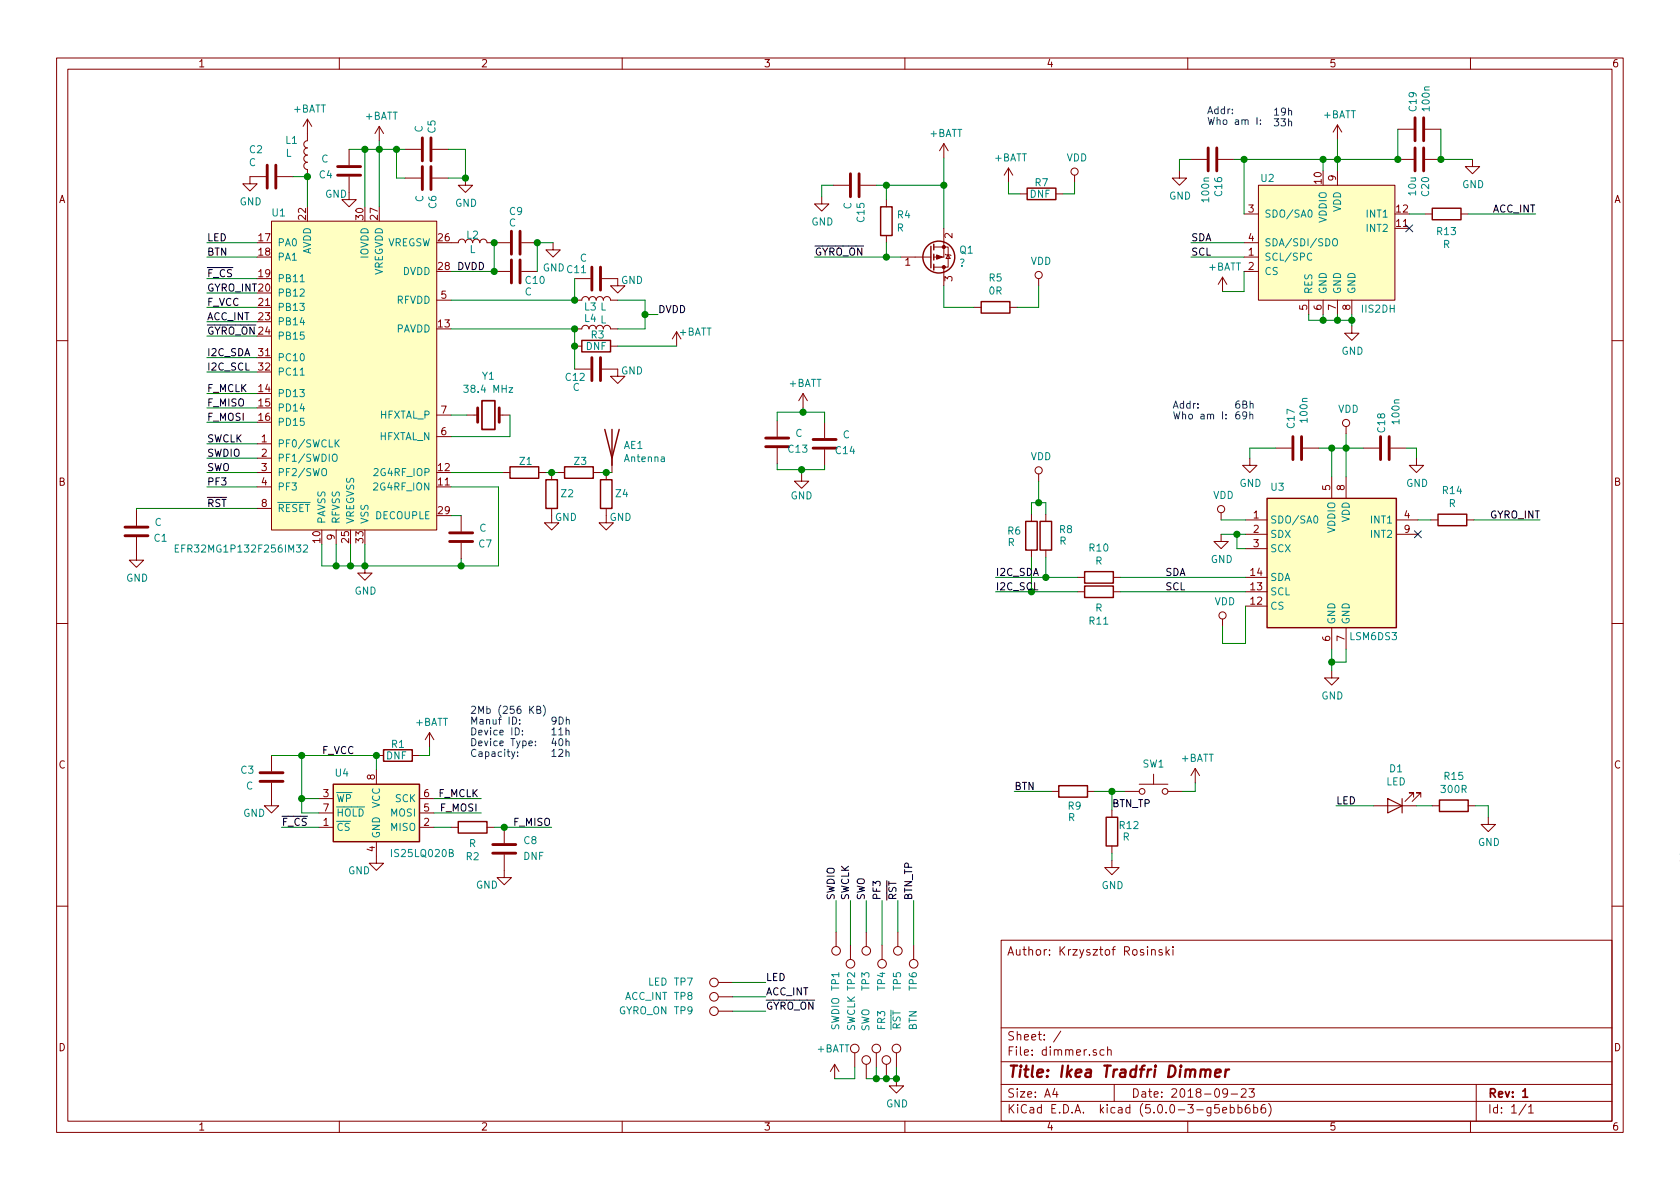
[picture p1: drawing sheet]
<svg xmlns="http://www.w3.org/2000/svg" width="297mm" height="210mm" viewBox="0 0 297 210" stroke-linecap="round" stroke-linejoin="round" font-family="sans-serif">
<g fill="none" stroke="#840000" stroke-width=".18">
<path d="M10 10.3h277v189.9h-277zM12 12.2h273v186.1h-273zM60 10.3v1.9M110 10.3v1.9M160 10.3v1.9M210 10.3v1.9M260 10.3v1.9M47 31.2h-2.8v1.3h1.3l-1.3 1.3-1.3-1.3h1.3M48 39.1h29.2v54.6h-29.2zM49 31.2h2.8M54.4 21.1v3.8a.63 .63 0 0 0-.7 .6 .63 .63 0 0 0 .7 .7 .63 .63 0 0 0-.7 .6 .63 .63 0 0 0 .7 .6 .63 .63 0 0 0-.7 .7 .63 .63 0 0 0 .7 .6 .63 .63 0 0 0-.7 .6 .63 .63 0 0 0 .7 .7v1.2M54.4 21.1l-.8 1.2"/>
<path d="M54.4 21.1l.7 1.2M61.7 31.2v4.1h1.3l-1.3 1.3-1.2-1.3h1.2M61.7 26.4v2.8M67.1 22.3l-.8 1.3M67.1 22.3v2.6M67.1 22.3l.7 1.3M71.6 31.5h2.8M71.6 26.4h2.8M76.5 31.5h2.7M76.5 26.4h2.7M82.3 31.5v1.3h1.3l-1.3 1.2-1.3-1.2h1.3M145.3 34.8v1.3h1.3l-1.3 1.2-1.3-1.2h1.3"/>
<path d="M147.3 32.8h2.8M152.1 32.8h2.8M156.7 35.3v1.3M166.9 25.4l-.8 1.3M166.9 25.4v2.5M166.9 25.4l.7 1.3M178.3 29.7l-.8 1.3M178.3 29.7v2.6M178.3 29.7l.8 1.3M180.3 34.3h1.3M186.7 34.3h1.3M190 31v1.3"/>
<path d="M208.5 30.2v1.3h1.3l-1.3 1.3-1.2-1.3h1.2M210.6 28.2h2.8M215.4 28.2h2.8M220 37.8h2.5M222.5 32.8h24.1v20.3h-24.1zM236.5 22.1v2.5M236.5 30.2v2.6M236.5 22.1l-.8 1.3M236.5 22.1l.7 1.3M247.1 28.2h2.8M247.1 22.9h2.8M252 37.8h1.2"/>
<path d="M252 28.2h2.8M252 22.9h2.8M258.3 37.8h1.3M260.3 28.2v1.3h1.3l-1.3 1.2-1.2-1.2h1.2M77.2 53.1h2.6M79.8 42.9h1.2a.63 .63 0 0 1 .7-.6 .63 .63 0 0 1 .6 .6 .63 .63 0 0 1 .6-.6 .63 .63 0 0 1 .7 .6 .63 .63 0 0 1 .6-.6 .63 .63 0 0 1 .6 .6 .63 .63 0 0 1 .7-.6 .63 .63 0 0 1 .6 .6h4.1M87.4 48h2.8M92.2 48h2.8M92.2 42.9h2.8M97.8 42.9v1.3h1.3l-1.3 1.3-1.3-1.3h1.3M101.6 53.1h1.3a.63 .63 0 0 1 .6-.7 .63 .63 0 0 1 .6 .7 .63 .63 0 0 1 .7-.7 .63 .63 0 0 1 .6 .7 .63 .63 0 0 1 .6-.7 .63 .63 0 0 1 .7 .7 .63 .63 0 0 1 .6-.7 .63 .63 0 0 1 .6 .7h1.3M101.6 58.2h1.3a.63 .63 0 0 1 .6-.7 .63 .63 0 0 1 .6 .7 .63 .63 0 0 1 .7-.7 .63 .63 0 0 1 .6 .7 .63 .63 0 0 1 .6-.7 .63 .63 0 0 1 .7 .7 .63 .63 0 0 1 .6-.7 .63 .63 0 0 1 .6 .7h1.3"/>
<path d="M101.6 49.3h2.8M106.4 49.3h2.8v1.2h1.3l-1.3 1.3-1.3-1.3h1.3M118.9 59.9l.7-1.2v2.5M156.7 41.7v1.2M159.3 45.5h5.3M165.1 43.7h2.5v3.5h-.7M165.1 47.2h1.8M166.9 40.4v5.1h-1.8M166.9 47.2v3.3M167.1 45l.2 .1h.7l.1 .1M167.6 45.1l.4 .6h-.7zM172.2 54.4h1.3"/>
<path d="M178.6 54.4h1.2M183.6 49.3v1.2M216.2 49v2.6M216.2 49l-.8 1.3M216.2 49l.7 1.3M220 45.5h2.5M220 48h2.5M220 42.9h2.5M231.4 53.1v2.5M233.9 53.1v2.5M236.5 53.1v2.5M239 57.7v1.2h1.3l-1.3 1.3-1.3-1.3h1.3"/>
<path d="M239 53.1v2.5M10 60.2h2M45.5 78.5h2.5M77.2 77.2h2.6M77.2 73.4h2.6M82.5 73.4h2M88.3 73.4h1.9M101.6 65.3h2.8M101.6 61.2h1.3M106.4 65.3h2.8v1.2h1.3l-1.3 1.3-1.3-1.3h1.3M107.9 61.2h1.3M137.4 74.4v2.8"/>
<path d="M137.4 79.2v2.8M142 69.6l-.8 1.3M142 69.6v2.5M142 69.6l.7 1.3M145.8 74.7v2.8M145.8 79.5v2.8M225.6 79.2h2.7M230.4 79.2h2.8M238 75.4v1.3M241 79.2h2.8M245.9 79.2h2.8M285 60.2h2"/>
<path d="M24.1 95v4.1h1.3l-1.3 1.2-1.2-1.2h1.2M24.1 90.2v2.8M45.5 81h2.5M45.5 83.6h2.5M45.5 86.1h2.5M45.5 89.9h2.5M59.4 93.7v2.6M81.5 91.2v2.8M81.5 96v2.8M88.9 83.6h1.3M95.2 83.6h1.3M97.5 89.9v2.6h1.3l-1.3 1.2-1.2-1.2h1.2"/>
<path d="M97.5 83.6v1.2M98.6 83.6h1.2M104.9 83.6h1.3M107.2 89.9v2.6h1.3l-1.3 1.2-1.3-1.2h1.3M107.2 83.6v1.2M108.2 81v2.6M141.7 83.8v1.3h1.3l-1.3 1.3-1.2-1.3h1.2M182.4 90.9v1.3M182.4 97.3v1.2M183.6 83.8v1.3M184.9 90.9v1.3M184.9 97.3v1.2"/>
<path d="M215.9 94.5v1.3h1.3l-1.3 1.2-1.3-1.2h1.3M215.9 90.7v1.2M220.2 91.9h3.8M220.2 94.5h3.8M220.2 97h3.8M221 81v1.3h1.2l-1.2 1.3-1.3-1.3h1.3M235.5 84.3v3.8M238 84.3v3.8M246.9 91.9h3.8M246.9 94.5h3.8M250.4 81v1.3h1.3l-1.3 1.3-1.2-1.3h1.2M253 91.9h1.3"/>
<path d="M259.3 91.9h1.3M10 110.3h2M64.5 100.1v1.2h1.3l-1.3 1.3-1.3-1.3h1.3M190.5 104.6h1.3M190.5 102.1h1.3M196.8 104.6h1.3M196.8 102.1h1.3M216.2 109.5v1.2M220.2 107.2h3.8M220.2 104.6h3.8M220.2 102.1h3.8M235.5 118.6v1.3h1.2l-1.2 1.3-1.3-1.3h1.3"/>
<path d="M235.5 111v3.8M238 111v3.8M285 110.3h2M48 138.4v4.1h1.3l-1.3 1.3-1.3-1.3h1.3M48 133.6v2.8M66.5 136.1v2.6M66.5 133.6h1.3M72.9 133.6h1.3M75.9 129.5l-.7 1.3M75.9 129.5v2.6M75.9 129.5l.8 1.3M185.9 139.9h1.3"/>
<path d="M192.3 139.9h1.2M198.9 139.9h2.5M201.4 138.7h5.1M204 136.9v1.8M206.5 139.9h2.5M211.3 135.9l-.7 1.3M211.3 135.9v2.5M211.3 135.9l.8 1.3M56.4 146.3h2.5M56.4 141.2h2.5M56.4 143.8h2.5M66.5 148.8v3.8h1.3l-1.3 1.3-1.2-1.3h1.2"/>
<path d="M74.2 146.3h2.5M74.2 141.2h2.5M74.2 143.8h2.5M79.8 146.3h1.2M86.1 146.3h1.3M89.2 151.1v4.1h1.2l-1.2 1.3-1.3-1.3h1.3M89.2 146.3v2.8M196.6 152.1v1.3h1.3l-1.3 1.3-1.3-1.3h1.3M196.6 143.3v1.2M196.6 149.6v1.3M242.8 142.5h7.6M249.9 141v-.8h-.7h.7l-1.5 1.5"/>
<path d="M251.2 141v-.8h-.8h.8l-1.5 1.5M253.2 142.5h1.3M259.6 142.5h1.3M263.1 144.5v1.3h1.3l-1.3 1.3-1.2-1.3h1.2M10 160.2h2M127 173.7h2.5M127 176.3h2.5M127 178.8h2.5M147.8 164.8v2.6M150.4 167.1v2.6M153.2 164.8v2.6M156 167.1v2.6"/>
<path d="M158.7 164.8v2.6M161.5 167.1v2.6M177 166.3h108v32h-108zM202.9 167.4v.2M203.6 168h.1a.37 .37 0 0 1 .6 .1v.8M203.6 167.9v1M205.5 168l-.4-.1-.2 .2 .1 .2 .5 .2v.3h-.6M206.2 167.4v1.5M206.3 168.3l.5 .6M206.8 167.9l-.6 .6M207.4 167.4v.2M207.4 167.9v1"/>
<path d="M285 160.2h2M60 198.3v1.9M110 198.3v1.9M147.6 188.2l-.8 1.3M147.6 188.2v2.5M147.6 188.2l.7 1.3M151.1 186.2v2.5M153.2 188.2v2.5M154.9 186.2v2.5M156.7 188.2v2.5M158.5 190.7v1.3h1.3l-1.3 1.3-1.3-1.3h1.3M158.5 186.2v2.5"/>
<path d="M160 198.3v1.9M177 194.8h108M177 191.8h108M177 187.8h108M177 181.8h108M186.5 192.5l-.4 1h1M186.8 193v1M187.6 182.3l-1.3 2M195.2 185.7l-.4-.1-.3 .3 .1 .6h.6M195.8 185.7l.3-.1 .3 .1 .1 .9M195.8 185.1v1.5M197 191.8v3"/>
<path d="M210 198.3v1.9M215.5 195.3h-.7v.7l.2-.1 .5 .1 .1 .2-.1 .5-.2 .1-.5-.1M216.2 196.3l.7-.1-.1-.3-.4-.1-.2 .2 .1 .7h.5M217 193.2l-.1 .2a.48 .48 0 0 1-.6-.1v-.6a.48 .48 0 0 1 .6-.1l.1 .1a1.19 1.19 0 0 1-.2 1.2l-.5 .1M217.5 195.9l.5-.1 .2 .3-.1 .6h-.6M217.5 195.3v1.5M217.7 193.5h1.1M218.9 195.9l.4-.1 .3 .3-.1 .6-.2 .1-.4-.1M218.9 195.3v1.5M219.5 192.7l.2-.2h.3l.3 .2v.3v.2l-.9 .8h.9M220.8 192.5h1l-.5 .6 .4 .1v.7l-.2 .1-.7-.1M220.9 195.3a.59 .59 0 0 0-.7 .7v.7l.2 .1 .6-.1v-.5l-.1-.2-.5-.1-.2 .3"/>
<path d="M221.7 195.9l.4-.1 .3 .3-.2 .6h-.5M221.7 195.3v1.5M223.7 195.3a.59 .59 0 0 0-.7 .7v.5l.1 .2 .4 .1 .2-.1 .1-.5-.1-.2-.5-.1-.2 .3M224.3 195.1a1.71 1.71 0 0 1 0 2.3M260 198.3v1.9M261 191.8v6.5M269.8 195.2l-1.2 2M270.3 195.8l.4-.5v1.5M270.3 196.8h.8"/>
<circle cx="190" cy="30.3" r=".63"/>
<circle cx="183.6" cy="48.6" r=".63"/>
<circle cx="238" cy="74.8" r=".63"/>
<circle cx="183.6" cy="83.2" r=".63"/>
<circle cx="215.9" cy="90" r=".63"/>
<circle cx="216.2" cy="108.8" r=".63"/>
<circle cx="201.9" cy="139.9" r=".51"/>
<circle cx="206" cy="139.9" r=".51"/>
<circle cx="126.2" cy="173.7" r=".76"/>
<circle cx="126.2" cy="176.3" r=".76"/>
<circle cx="126.2" cy="178.8" r=".76"/>
<circle cx="147.8" cy="168.1" r=".76"/>
<circle cx="150.4" cy="170.4" r=".76"/>
<circle cx="153.2" cy="168.1" r=".76"/>
<circle cx="156" cy="170.4" r=".76"/>
<circle cx="158.7" cy="168.1" r=".76"/>
<circle cx="161.5" cy="170.4" r=".76"/>
<circle cx="151.1" cy="185.4" r=".76"/>
<circle cx="153.2" cy="187.4" r=".76"/>
<circle cx="154.9" cy="185.4" r=".76"/>
<circle cx="156.7" cy="187.4" r=".76"/>
<circle cx="158.5" cy="185.4" r=".76"/>
</g>
<path d="M85.2 70.9h2.3v5h-2.3zM269.2 193l.5-.5v1.5M269.2 194h.9" fill="none" stroke="#840000" stroke-width=".3"/>
<path d="M212.3 189.3a.52 .52 0 0 1 .9 .1l-.1 1M213.2 189.4a.47 .47 0 0 1 .4-.3 .47 .47 0 0 1 .4 .3l-.1 1M214.9 189.8l.9-.2v-.4h-.8l-.2 1 .3 .2 .5-.1M216.7 189.1l-.1 1.3M217.3 189.1a.54 .54 0 0 0-.6 .4" fill="none" stroke="#840000" stroke-width=".41"/>
<g fill="#ffffc2" stroke="#ffffc2" stroke-width=".18">
<path d="M224 88.1h22.9v22.9h-22.9z"/>
<path d="M222.5 32.8h24.1v20.3h-24.1z"/>
<path d="M48 39.1h29.2v54.6h-29.2z"/>
<path d="M58.9 138.7h15.3v10.1h-15.3z"/>
</g>
<g fill="none" stroke="#840000" stroke-width=".25">
<path d="M155.7 36.6h2v5.1h-2zM181.6 33.3h5.1v2h-5.1zM253.2 36.8h5.1v2.1h-5.1zM164.6 43.6v3.8M165.1 43.2v1M165.1 45v1M165.1 46.7v1M173.5 53.3h5.1v2.1h-5.1zM102.9 60.2h5v2h-5zM106.9 75.9l1.3 5.1 1.3-5.1M108.2 75.9v6.4M90.2 82.5h5v2.1h-5z"/>
<path d="M96.5 84.8h2.1v5.1h-2.1zM99.8 82.5h5.1v2.1h-5.1zM106.2 84.8h2v5.1h-2zM181.4 92.2h2v5.1h-2zM183.9 92.2h2v5.1h-2zM224 88.1h22.9v22.9h-22.9zM254.3 90.9h5v2.1h-5zM191.8 101.1h5v2h-5zM191.8 103.6h5v2.1h-5zM58.9 138.7h15.3v10.1h-15.3zM67.8 132.6h5.1v2h-5.1zM187.2 138.9h5.1v2.1h-5.1z"/>
<path d="M81 145.3h5.1v2h-5.1zM195.6 144.5h2v5.1h-2zM254.5 141.5h5.1v2h-5.1z"/>
<circle cx="166" cy="45.5" r="2.82"/>
</g>
<g fill="none" stroke="#008484" stroke-width=".18">
<path d="M231.4 37.2l.2-.1a.69 .69 0 0 1 .4 .7 .69 .69 0 0 1-.4 .6 .83 .83 0 0 1-.2-1.2zM53.1 49.8h.7M231.9 44.9a.6 .6 0 0 0-.8 .4 .6 .6 0 0 0 .6 .7l.2-.1M235.7 42.4l.2-.2a.45 .45 0 0 1 .6 .4v.4l-.2 .4h-.5a1 1 0 0 1-.1-1zM53.1 66.3h.7M59.4 78.3l.6 .7M60 77.8l-.7 .7M31 97h.4M31.6 96.4h-.6v1.2h.6M53.7 96.5l.5-.1 .2 .3-.1 .2-.7 .7h.8M56.9 83a.45 .45 0 0 1 .8 0 .88 .88 0 0 1-.3 1.1h-.3a1.07 1.07 0 0 1-.2-1.1zM58.8 80.5l.3-.2a.45 .45 0 0 1 .5 .4v.4l-.2 .4h-.4a.92 .92 0 0 1-.2-1z"/>
<path d="M232.4 91.4l.2-.2a.69 .69 0 0 1 .4 .7 .69 .69 0 0 1-.4 .6l-.3-.2v-.3z"/>
</g>
<g fill="none" stroke="#008400" stroke-width=".18">
<path d="M51.8 31.2h2.6v5.4M61.7 26.4h9.9M64.5 26.4v10.2M67.1 24.9v11.7M70.1 26.4v5.1h1.5M79.2 26.4h3.1v5.1h-3.1M147.3 32.8h-2v2M154.9 32.8h12M156.7 32.8v2.5M166.9 27.9v12.5M178.3 32.3v2h2M190 32.3v2h-2"/>
<path d="M210.6 28.2h-2.1v2M218.2 28.2h18.3M220 28.2v9.6M233.9 28.2v2M236.5 24.6v5.6M247.1 22.9v5.3h-10.4M249.2 37.8h2.8M254.8 22.9v5.3h5.5M259.6 37.8h11.9M36.6 45.5h8.9M36.6 54.4h8.9M36.6 42.9h8.9"/>
<path d="M36.6 59.4h8.9M36.6 56.9h8.9M36.6 51.8h8.9M36.6 49.3h8.9M79.8 58.2h21.8v7.1M87.4 42.9v5.1h-7.6M97.8 42.9h-2.8v5.1M101.6 49.3v3.8h-21.8M109.2 53.1h4.8v5.1h-4.8M114 55.6h2.3M144 45.5h15.3M156.7 42.9v2.6"/>
<path d="M166.9 50.5v3.9h5.3M183.6 50.5v3.9h-3.8M210.6 45.5h9.4M210.6 42.9h9.4M220 48v3.6h-3.8M231.4 55.6v1h7.6M233.9 55.6v1M236.5 55.6v1M239 55.6v2.1M36.6 78.5h8.9M36.6 63.2h8.9M36.6 65.8h8.9"/>
<path d="M36.6 74.7h8.9M36.6 72.1h8.9M36.6 69.6h8.9M79.8 73.4h2.7M90.2 73.4v3.8h-10.4M109.2 61.2h10.4M137.4 74.4v-1.5h8.4v1.8M142 72.1v.8M225.6 79.2h-4.6v1.8M233.2 79.2h7.8M235.5 79.2v5.1M238 76.7v7.6"/>
<path d="M248.7 79.2h1.7v1.8M36.6 86.1h8.9M36.6 83.6h8.9M36.6 81h8.9M45.5 89.9h-21.4v.3M59.4 96.3v3.8M62 96.3v3.8M64.5 96.3v3.8M79.8 91.2h1.7M79.8 86.1h8.3v14h-31.2v-3.8M79.8 83.6h9.1M81.5 98.8v1.3"/>
<path d="M96.5 83.6h2.1M106.2 83.6h2M137.4 82v1.1h8.4v-.8M141.7 83.1v.7M182.4 90.9v-2h2.5v2M182.4 98.5v6.1M183.6 85.1v3.8M184.9 98.5v3.6M215.9 94.5h4.3M215.9 91.9h4.3M218.7 94.5v2.5h1.5M250.7 91.9h2.3"/>
<path d="M260.6 91.9h11.7M176 102.1h14.5M176 104.6h14.5M198.1 102.1h22.1M198.1 104.6h22.1M220.2 107.2v6.6h-4v-3.1M235.5 114.8v3.8M238 114.8v2.3h-2.5M48 133.6h18.5v2.5M53.3 133.6v10.2h3.1M75.9 132.1v1.5h-1.7M179.3 139.9h6.6"/>
<path d="M193.5 139.9h5.4M196.6 139.9v3.4M211.3 138.4v1.5h-2.3M49.8 146.3h6.6M53.3 141.2h3.1M76.7 141.2h8.4M76.7 143.8h8.4M76.7 146.3h3.1M87.4 146.3h10.1M147.8 159.3v5.5M150.4 159.3v7.8M153.2 159.3v5.5"/>
<path d="M156 159.3v7.8M158.7 159.3v5.5M161.5 159.3v7.8M196.6 150.9v1.2M236.2 142.5h6.6M250.4 142.5h2.8M260.9 142.5h2.2v2M129.5 173.7h5.9M129.5 176.3h5.9M129.5 178.8h5.9M151.1 188.7v2h-3.5M154.9 188.7v2"/>
<path d="M158.5 188.7v2h-5.3"/>
</g>
<g fill="#840000" stroke="#840000" stroke-width=".18">
<path d="M165.6 45.1l1 .4-1 .3z"/>
<circle cx="166.9" cy="43.7" r=".28"/>
<circle cx="166.9" cy="47.2" r=".28"/>
</g>
<g fill="#008400" stroke="#008400" stroke-width=".25">
<circle cx="238" cy="79.2" r=".51"/>
<circle cx="156.7" cy="45.5" r=".51"/>
<circle cx="183.6" cy="88.9" r=".51"/>
<circle cx="184.9" cy="102.1" r=".51"/>
<circle cx="218.7" cy="94.5" r=".51"/>
<circle cx="166.9" cy="32.8" r=".51"/>
<circle cx="156.7" cy="32.8" r=".51"/>
<circle cx="235.5" cy="79.2" r=".51"/>
<circle cx="196.6" cy="139.9" r=".51"/>
<circle cx="239" cy="56.6" r=".51"/>
<circle cx="236.5" cy="56.6" r=".51"/>
<circle cx="233.9" cy="56.6" r=".51"/>
<circle cx="236.5" cy="28.2" r=".51"/>
<circle cx="233.9" cy="28.2" r=".51"/>
<circle cx="220" cy="28.2" r=".51"/>
<circle cx="247.1" cy="28.2" r=".51"/>
<circle cx="254.8" cy="28.2" r=".51"/>
<circle cx="67.1" cy="26.4" r=".51"/>
<circle cx="82.3" cy="31.5" r=".51"/>
<circle cx="59.4" cy="100.1" r=".51"/>
<circle cx="70.1" cy="26.4" r=".51"/>
<circle cx="64.5" cy="26.4" r=".51"/>
<circle cx="54.4" cy="31.2" r=".51"/>
<circle cx="87.4" cy="48" r=".51"/>
<circle cx="87.4" cy="42.9" r=".51"/>
<circle cx="95" cy="42.9" r=".51"/>
<circle cx="101.6" cy="53.1" r=".51"/>
<circle cx="114" cy="55.6" r=".51"/>
<circle cx="101.6" cy="58.2" r=".51"/>
<circle cx="101.6" cy="61.2" r=".51"/>
<circle cx="81.5" cy="100.1" r=".51"/>
<circle cx="97.5" cy="83.6" r=".51"/>
<circle cx="107.2" cy="83.6" r=".51"/>
<circle cx="154.9" cy="190.7" r=".51"/>
<circle cx="156.7" cy="190.7" r=".51"/>
<circle cx="158.5" cy="190.7" r=".51"/>
<circle cx="53.3" cy="141.2" r=".51"/>
<circle cx="53.3" cy="133.6" r=".51"/>
<circle cx="89.2" cy="146.3" r=".51"/>
<circle cx="66.5" cy="133.6" r=".51"/>
<circle cx="142" cy="72.9" r=".51"/>
<circle cx="141.7" cy="83.1" r=".51"/>
<circle cx="235.5" cy="117.1" r=".51"/>
<circle cx="62" cy="100.1" r=".51"/>
<circle cx="64.5" cy="100.1" r=".51"/>
</g>
<path d="M248.6 39.8l1.2 1.2M249.8 39.8l-1.2 1.2M250.1 93.9l1.2 1.2M251.3 93.9l-1.2 1.2M297.1 151h.1M297.1 152.2h.1" fill="none" stroke="#000084" stroke-width=".18"/>
<g fill="none" stroke="#840000" stroke-width=".51">
<path d="M47.2 29.2v4.1M48.8 29.2v4.1M59.7 29.5h4.1M59.7 31h4.1M74.7 24.4v4M74.7 29.5v4M76.2 24.4v4M76.2 29.5v4M150.4 30.7v4.1M151.9 30.7v4.1M213.6 26.2v4M215.1 26.2v4"/>
<path d="M250.2 20.8v4.1M250.2 26.2v4M251.7 20.8v4.1M251.7 26.2v4M90.4 40.9v4.1M90.4 46v4M91.9 40.9v4.1M91.9 46v4M104.6 47.2v4.1M106.2 47.2v4.1M84.5 72.1v2.6M88.3 72.1v2.6"/>
<path d="M104.6 63.2v4.1M106.2 63.2v4.1M135.4 77.5h4M135.4 79h4M143.8 77.7h4M143.8 79.2h4M228.6 77.2v4.1M230.1 77.2v4.1M244.1 77.2v4.1M245.6 77.2v4.1M22.1 93.2h4.1M22.1 94.7h4.1"/>
<path d="M79.5 94.2h4.1M79.5 95.8h4.1M46 138.2h4M46 136.6h4M87.1 150.9h4.1M87.1 149.3h4.1"/>
</g>
<path d="M245.4 141.2l2.5 1.3-2.5 1.3zM247.9 141.2v2.6" fill="none" stroke="#840000" stroke-width=".2"/>
<g fill="none" stroke="#0000c2" stroke-width=".18">
<path d="M222.2 20.7v1.3M222.9 21.9v.1M222.9 21.2v.2M216.2 72.8v1.3M216.8 74v.1M216.8 73.3v.1M90.6 126.8a.64 .64 0 0 1 .7 .6 .64 .64 0 0 1-.7 .7zM91 132.9l-.4 1.2-.2 .1M91.1 128.7a.64 .64 0 0 1 .7 .6 .64 .64 0 0 1-.7 .7zM91.5 133.6v.2M91.5 133v.1M91.9 127.9v.2"/>
<path d="M91.9 127.3v.1M92.4 129.8v.2M92.4 129.2v.1M93.5 131.4l.6-.1v-.2l-.4-.1-.2 .2 .1 .6h.5M94.7 131.7v.2M94.7 131.1v.1M94.9 125.5l.6-.1 .1-.2-.1-.2-.6-.1v1.3h.5l.2-.2v-.3l-.3-.2M96.1 124.7a1.47 1.47 0 0 1 0 1.9"/>
</g>
<text font-size="2.8" fill="#840000" x="178" y="190.5">Title: Ikea Tradfri Dimmer</text>
<g font-size="2.1" fill="#840000">
<text x="178" y="169">Author: Krzysztof Rosinski</text>
<text x="178" y="184">Sheet: /</text>
<text x="178" y="186.7">File: dimmer.sch</text>
<text x="178" y="196.9">KiCad E.D.A. kicad (5.0.0-3-g5ebb6b6)</text>
<text x="178" y="194.1">Size: A4</text>
<text x="200" y="194.1">Date: 2018-09-23</text>
<text x="263" y="194.1">Rev: 1</text>
<text x="263" y="196.9">Id: 1/1</text>
</g>
<g font-size="1.8" fill="#840000">
<text x="35" y="11.9">1</text>
<text x="85" y="11.9">2</text>
<text x="135" y="11.9">3</text>
<text x="185" y="11.9">4</text>
<text x="235" y="11.9">5</text>
<text x="285" y="11.9">6</text>
<text x="10.4" y="35.9">A</text>
<text x="233.7" y="32.5" transform="rotate(-90 233.7 32.5)">10</text>
<text x="236.2" y="32" transform="rotate(-90 236.2 32)">9</text>
<text x="285.4" y="35.9">A</text>
<text x="54.1" y="38.8" transform="rotate(-90 54.1 38.8)">22</text>
<text x="64.3" y="38.8" transform="rotate(-90 64.3 38.8)">30</text>
<text x="66.8" y="38.8" transform="rotate(-90 66.8 38.8)">27</text>
<text x="220.8" y="37.6">3</text>
<text x="246.9" y="40.1">11</text>
<text x="246.9" y="37.6">12</text>
<text x="45.8" y="42.7">17</text>
<text x="45.8" y="45.2">18</text>
<text x="77.5" y="42.7">26</text>
<text x="77.5" y="47.7">28</text>
<text x="160" y="47">1</text>
<text x="168.4" y="42.1" transform="rotate(-90 168.4 42.1)">2</text>
<text x="220.8" y="45.2">1</text>
<text x="220.8" y="47.7">2</text>
<text x="220.8" y="42.7">4</text>
<text x="45.8" y="49">19</text>
<text x="78" y="52.8">5</text>
<text x="168.4" y="49.8" transform="rotate(-90 168.4 49.8)">3</text>
<text x="45.8" y="54.1">21</text>
<text x="45.8" y="56.6">23</text>
<text x="77.5" y="57.9">13</text>
<text x="231.1" y="54.8" transform="rotate(-90 231.1 54.8)">5</text>
<text x="233.7" y="54.8" transform="rotate(-90 233.7 54.8)">6</text>
<text x="236.2" y="54.8" transform="rotate(-90 236.2 54.8)">7</text>
<text x="238.8" y="54.8" transform="rotate(-90 238.8 54.8)">8</text>
<text x="45.8" y="63">31</text>
<text x="45.8" y="65.5">32</text>
<text x="45.8" y="69.3">14</text>
<text x="45.8" y="71.9">15</text>
<text x="45.8" y="74.4">16</text>
<text x="78" y="77">6</text>
<text x="78" y="73.1">7</text>
<text x="46.3" y="78.2">1</text>
<text x="46.3" y="80.8">2</text>
<text x="46.3" y="83.3">3</text>
<text x="77.5" y="83.3">12</text>
<text x="10.4" y="85.9">B</text>
<text x="46.3" y="85.8">4</text>
<text x="46.3" y="89.7">8</text>
<text x="77.5" y="85.8">11</text>
<text x="235.2" y="86.7" transform="rotate(-90 235.2 86.7)">5</text>
<text x="237.7" y="86.7" transform="rotate(-90 237.7 86.7)">8</text>
<text x="285.4" y="85.9">B</text>
<text x="56.6" y="96" transform="rotate(-90 56.6 96)">10</text>
<text x="59.2" y="95.5" transform="rotate(-90 59.2 95.5)">9</text>
<text x="61.7" y="96" transform="rotate(-90 61.7 96)">25</text>
<text x="64.3" y="96" transform="rotate(-90 64.3 96)">33</text>
<text x="77.5" y="90.9">29</text>
<text x="221.6" y="91.7">1</text>
<text x="221.6" y="94.2">2</text>
<text x="248.3" y="91.7">4</text>
<text x="248.3" y="94.2">9</text>
<text x="221.2" y="101.8">14</text>
<text x="221.6" y="96.8">3</text>
<text x="221.2" y="106.9">12</text>
<text x="221.2" y="104.4">13</text>
<text x="235.2" y="113.4" transform="rotate(-90 235.2 113.4)">6</text>
<text x="237.7" y="113.4" transform="rotate(-90 237.7 113.4)">7</text>
<text x="10.4" y="135.9">C</text>
<text x="66.3" y="137.9" transform="rotate(-90 66.3 137.9)">8</text>
<text x="285.4" y="135.9">C</text>
<text x="57.2" y="141">3</text>
<text x="57.2" y="143.5">7</text>
<text x="75" y="143.5">5</text>
<text x="75" y="141">6</text>
<text x="57.2" y="146">1</text>
<text x="75" y="146">2</text>
<text x="66.3" y="150.6" transform="rotate(-90 66.3 150.6)">4</text>
<text x="10.4" y="185.9">D</text>
<text x="285.4" y="185.9">D</text>
<text x="35" y="199.9">1</text>
<text x="85" y="199.9">2</text>
<text x="135" y="199.9">3</text>
<text x="185" y="199.9">4</text>
<text x="235" y="199.9">5</text>
<text x="285" y="199.9">6</text>
</g>
<g font-size="1.8" fill="#008484">
<text x="51.9" y="19.9">+BATT</text>
<text x="64.6" y="21.2">+BATT</text>
<text x="74.7" y="23.4" transform="rotate(-90 74.7 23.4)">C</text>
<text x="77" y="23.5" transform="rotate(-90 77 23.5)">C5</text>
<text x="234" y="20.9">+BATT</text>
<text x="250.5" y="19.6" transform="rotate(-90 250.5 19.6)">C19</text>
<text x="252.8" y="19.5" transform="rotate(-90 252.8 19.5)">100n</text>
<text x="44" y="29.4">C</text>
<text x="44.1" y="27.1">C2</text>
<text x="50.5" y="27.7">L</text>
<text x="50.5" y="25.4">L1</text>
<text x="56.8" y="28.7">C</text>
<text x="164.4" y="24.2">+BATT</text>
<text x="175.8" y="28.5">+BATT</text>
<text x="188.6" y="28.5">VDD</text>
<text x="56.5" y="31.5">C4</text>
<text x="57.5" y="35">GND</text>
<text x="74.9" y="35.8" transform="rotate(-90 74.9 35.8)">C</text>
<text x="182.1" y="35">DNF</text>
<text x="183" y="32.9">R7</text>
<text x="206.7" y="35.3">GND</text>
<text x="213.8" y="35.6" transform="rotate(-90 213.8 35.6)">100n</text>
<text x="216.1" y="34.6" transform="rotate(-90 216.1 34.6)">C16</text>
<text x="223" y="32.2">U2</text>
<text x="250.4" y="34.5" transform="rotate(-90 250.4 34.5)">10u</text>
<text x="252.7" y="34.6" transform="rotate(-90 252.7 34.6)">C20</text>
<text x="258.5" y="33.3">GND</text>
<text x="42.4" y="36.3">GND</text>
<text x="48.2" y="38.3">U1</text>
<text x="77.2" y="36.8" transform="rotate(-90 77.2 36.8)">C6</text>
<text x="80.5" y="36.6">GND</text>
<text x="90" y="40.1">C</text>
<text x="90.1" y="38">C9</text>
<text x="143.5" y="39.9">GND</text>
<text x="150.5" y="37" transform="rotate(-90 150.5 37)">C</text>
<text x="152.9" y="39.2" transform="rotate(-90 152.9 39.2)">C15</text>
<text x="158.6" y="40.9">R</text>
<text x="158.7" y="38.6">R4</text>
<text x="223.5" y="38.5">SDO/SA0</text>
<text x="234.6" y="39.4" transform="rotate(-90 234.6 39.4)">VDDIO</text>
<text x="237.1" y="37.5" transform="rotate(-90 237.1 37.5)">VDD</text>
<text x="241.8" y="41">INT2</text>
<text x="241.8" y="38.5">INT1</text>
<text x="254.1" y="41.6">R13</text>
<text x="49" y="43.6">PA0</text>
<text x="49" y="46.1">PA1</text>
<text x="55" y="45.1" transform="rotate(-90 55 45.1)">AVDD</text>
<text x="65.2" y="45.7" transform="rotate(-90 65.2 45.7)">IOVDD</text>
<text x="68.3" y="43.6">VREGSW</text>
<text x="82.5" y="42.2">L2</text>
<text x="83" y="44.7">L</text>
<text x="102.5" y="46.3">C</text>
<text x="169.6" y="47.2">?</text>
<text x="169.7" y="44.9">Q1</text>
<text x="182.2" y="46.8">VDD</text>
<text x="213.7" y="47.8">+BATT</text>
<text x="223.5" y="46.1">SCL/SPC</text>
<text x="223.5" y="43.6">SDA/SDI/SDO</text>
<text x="255.1" y="43.9">R</text>
<text x="49" y="49.9">PB11</text>
<text x="49" y="52.4">PB12</text>
<text x="67.7" y="48.9" transform="rotate(-90 67.7 48.9)">VREGVDD</text>
<text x="70.1" y="53.7">RFVDD</text>
<text x="71.2" y="48.6">DVDD</text>
<text x="92.8" y="52.2">C</text>
<text x="93" y="50.2">C10</text>
<text x="96" y="48">GND C11</text>
<text x="109.8" y="50.2">GND</text>
<text x="174.9" y="49.8">R5</text>
<text x="174.9" y="52.1">0R</text>
<text x="223.5" y="48.6">CS</text>
<text x="232" y="52.1" transform="rotate(-90 232 52.1)">RES</text>
<text x="234.6" y="52.1" transform="rotate(-90 234.6 52.1)">GND</text>
<text x="237.1" y="52.1" transform="rotate(-90 237.1 52.1)">GND</text>
<text x="239.6" y="52.1" transform="rotate(-90 239.6 52.1)">GND</text>
<text x="49" y="55">PB13</text>
<text x="49" y="57.5">PB14</text>
<text x="70" y="58.8">PAVDD</text>
<text x="103.4" y="54.9">L3 L</text>
<text x="103.4" y="56.9">L4 L</text>
<text x="104.5" y="59.9">R3</text>
<text x="120.1" y="59.4">+BATT</text>
<text x="240.9" y="55.3">IIS2DH</text>
<text x="49" y="60.1">PB15</text>
<text x="49" y="63.9">PC10</text>
<text x="103.6" y="61.9">DNF</text>
<text x="237.2" y="62.7">GND</text>
<text x="49" y="70.2">PD13</text>
<text x="49" y="66.4">PC11</text>
<text x="82.5" y="69.5">38.4 MHz</text>
<text x="85.3" y="67.2">Y1</text>
<text x="100.1" y="67.4">C12</text>
<text x="101.3" y="69.1">C</text>
<text x="109.8" y="66.2">GND</text>
<text x="139.5" y="68.4">+BATT</text>
<text x="49" y="72.8">PD14</text>
<text x="49" y="75.3">PD15</text>
<text x="67" y="77.8">HFXTAL_N</text>
<text x="67.1" y="74">HFXTAL_P</text>
<text x="140.6" y="77.3">C</text>
<text x="149" y="77.5">C</text>
<text x="228.9" y="75.7" transform="rotate(-90 228.9 75.7)">C17</text>
<text x="231.2" y="74.6" transform="rotate(-90 231.2 74.6)">100n</text>
<text x="236.6" y="73">VDD</text>
<text x="244.9" y="76.4" transform="rotate(-90 244.9 76.4)">C18</text>
<text x="247.4" y="74.8" transform="rotate(-90 247.4 74.8)">100n</text>
<text x="49" y="79.1">PF0/SWCLK</text>
<text x="49" y="81.7">PF1/SWDIO</text>
<text x="91.9" y="82.2">Z1</text>
<text x="101.6" y="82.2">Z3</text>
<text x="110.3" y="79.4">AE1</text>
<text x="110.5" y="81.7">Antenna</text>
<text x="139.4" y="80.1">C13</text>
<text x="147.8" y="80.3">C14</text>
<text x="182.2" y="81.4">VDD</text>
<text x="49" y="84.2">PF2/SWO</text>
<text x="49" y="86.7">PF3</text>
<text x="66.4" y="86.7">2G4RF_ION</text>
<text x="66.5" y="84.2">2G4RF_IOP</text>
<text x="99.3" y="87.9">Z2</text>
<text x="108.9" y="87.9">Z4</text>
<text x="139.8" y="88.3">GND</text>
<text x="214.5" y="88.2">VDD</text>
<text x="219.2" y="86.1">GND</text>
<text x="224.8" y="86.8">U3</text>
<text x="248.6" y="86.1">GND</text>
<text x="255.1" y="87.4">R14</text>
<text x="256.2" y="89.7">R</text>
<text x="27.3" y="95.8">C1</text>
<text x="27.4" y="93">C</text>
<text x="49" y="90.5">RESET</text>
<text x="57.5" y="92.7" transform="rotate(-90 57.5 92.7)">PAVSS</text>
<text x="60.1" y="92.7" transform="rotate(-90 60.1 92.7)">RFVSS</text>
<text x="62.6" y="92.7" transform="rotate(-90 62.6 92.7)">VREGVSS</text>
<text x="65.2" y="92.7" transform="rotate(-90 65.2 92.7)">VSS</text>
<text x="66.4" y="91.8">DECOUPLE</text>
<text x="84.8" y="94">C</text>
<text x="98.1" y="92.1">GND</text>
<text x="107.8" y="92.1">GND</text>
<text x="178.2" y="94.5">R6</text>
<text x="187.4" y="94.3">R8</text>
<text x="224.5" y="92.6">SDO/SA0</text>
<text x="224.5" y="95.1">SDX</text>
<text x="236.1" y="94.3" transform="rotate(-90 236.1 94.3)">VDDIO</text>
<text x="238.6" y="92.4" transform="rotate(-90 238.6 92.4)">VDD</text>
<text x="242.5" y="92.6">INT1</text>
<text x="242.5" y="95.1">INT2</text>
<text x="32" y="97.7">EFR32MG1P132F256IM32</text>
<text x="84.7" y="96.8">C7</text>
<text x="178.2" y="96.6">R</text>
<text x="187.3" y="96.3">R</text>
<text x="192.7" y="97.5">R10</text>
<text x="193.7" y="99.8">R</text>
<text x="214.1" y="99.6">GND</text>
<text x="224.5" y="97.7">SCX</text>
<text x="22.3" y="102.9">GND</text>
<text x="62.7" y="105.2">GND</text>
<text x="214.7" y="107">VDD</text>
<text x="224.5" y="107.8">CS</text>
<text x="224.5" y="105.3">SCL</text>
<text x="224.5" y="102.7">SDA</text>
<text x="192.7" y="110.5">R11</text>
<text x="193.7" y="108.1">R</text>
<text x="236.1" y="110.5" transform="rotate(-90 236.1 110.5)">GND</text>
<text x="238.6" y="110.5" transform="rotate(-90 238.6 110.5)">GND</text>
<text x="238.8" y="113.2">LSM6DS3</text>
<text x="233.6" y="123.7">GND</text>
<text x="73.5" y="128.4">+BATT</text>
<text x="42.6" y="136.8">C3</text>
<text x="59.3" y="137.3">U4</text>
<text x="68.3" y="134.3">DNF</text>
<text x="69.2" y="132.3">R1</text>
<text x="202.1" y="135.7">SW1</text>
<text x="208.8" y="134.7">+BATT</text>
<text x="245.7" y="136.6">D1</text>
<text x="255.4" y="137.9">R15</text>
<text x="43.5" y="139.6">C</text>
<text x="59.4" y="141.9">WP</text>
<text x="67.2" y="142.9" transform="rotate(-90 67.2 142.9)">VCC</text>
<text x="69.9" y="141.9">SCK</text>
<text x="188.9" y="143.2">R9</text>
<text x="245.1" y="138.9">LED</text>
<text x="254.9" y="140.2">300R</text>
<text x="43" y="144.4">GND</text>
<text x="59.4" y="146.9">CS</text>
<text x="59.4" y="144.4">HOLD</text>
<text x="67.2" y="148.3" transform="rotate(-90 67.2 148.3)">GND</text>
<text x="69.1" y="146.9">MISO</text>
<text x="69.1" y="144.4">MOSI</text>
<text x="82.9" y="149.8">R</text>
<text x="92.7" y="149.3">C8</text>
<text x="188.8" y="145.2">R</text>
<text x="198" y="146.6">R12</text>
<text x="198.5" y="148.6">R</text>
<text x="261.3" y="149.6">GND</text>
<text x="61.5" y="154.6">GND</text>
<text x="69.5" y="151.6">IS25LQ020B</text>
<text x="82.4" y="152.1">R2</text>
<text x="92.6" y="152.1">DNF</text>
<text x="84.2" y="157.1">GND</text>
<text x="194.8" y="157.2">GND</text>
<text x="109.3" y="179.4">GYRO_ON TP9</text>
<text x="110.4" y="176.8">ACC_INT</text>
<text x="114.6" y="174.3">LED</text>
<text x="119.3" y="174.3">TP7</text>
<text x="119.3" y="176.8">TP8</text>
<text x="153.7" y="175.1" transform="rotate(-90 153.7 175.1)">TP3</text>
<text x="156.5" y="175.1" transform="rotate(-90 156.5 175.1)">TP4</text>
<text x="159.3" y="175.1" transform="rotate(-90 159.3 175.1)">TP5</text>
<text x="162.1" y="175.1" transform="rotate(-90 162.1 175.1)">TP6</text>
<text x="148.4" y="182.3" transform="rotate(-90 148.4 182.3)">SWDIO TP1</text>
<text x="151.2" y="182.4" transform="rotate(-90 151.2 182.4)">SWCLK TP2</text>
<text x="153.7" y="182.5" transform="rotate(-90 153.7 182.5)">SWO</text>
<text x="156.5" y="182.1" transform="rotate(-90 156.5 182.1)">FR3</text>
<text x="159.2" y="182.1" transform="rotate(-90 159.2 182.1)">RST</text>
<text x="162.1" y="182.2" transform="rotate(-90 162.1 182.2)">BTN</text>
<text x="144.4" y="186.1">+BATT</text>
<text x="156.7" y="195.8">GND</text>
</g>
<g font-size="1.8" fill="#0000c2">
<text x="213.4" y="20.2">Addr:</text>
<text x="213.4" y="22.1">Who am I:</text>
<text x="225" y="20.4">19h</text>
<text x="225" y="22.3">33h</text>
<text x="207.3" y="72.3">Addr:</text>
<text x="207.3" y="74.2">Who am I:</text>
<text x="218.2" y="72.3">6Bh</text>
<text x="218.2" y="74.2">69h</text>
<text x="83.1" y="126.2">2Mb (256 KB)</text>
<text x="83.1" y="128.1">Manuf ID:</text>
<text x="83.1" y="130">Device ID:</text>
<text x="83.1" y="131.9">Device Type:</text>
<text x="97.3" y="128.1">9Dh</text>
<text x="97.3" y="130">11h</text>
<text x="97.3" y="131.9">40h</text>
<text x="83.1" y="133.9">Capacity:</text>
<text x="97.3" y="133.9">12h</text>
</g>
<g font-size="1.8">
<text x="263.9" y="37.6">ACC_INT</text>
<text x="36.6" y="42.7">LED</text>
<text x="36.6" y="45.2">BTN</text>
<text x="80.8" y="47.7">DVDD</text>
<text x="144" y="45.2">GYRO_ON</text>
<text x="210.6" y="42.7">SDA</text>
<text x="210.6" y="45.2">SCL</text>
<text x="36.6" y="51.6">GYRO_INT20</text>
<text x="36.6" y="49">F_CS</text>
<text x="36.6" y="59.2">GYRO_ON 24</text>
<text x="36.6" y="56.6">ACC_INT</text>
<text x="36.6" y="54.1">F_VCC</text>
<text x="116.3" y="55.4">DVDD</text>
<text x="36.6" y="63">I2C_SDA</text>
<text x="36.6" y="65.5">I2C_SCL</text>
<text x="36.6" y="69.3">F_MCLK</text>
<text x="36.6" y="71.9">F_MISO</text>
<text x="36.6" y="74.4">F_MOSI</text>
<text x="36.6" y="83.3">SWO</text>
<text x="36.6" y="80.8">SWDIO</text>
<text x="36.6" y="78.2">SWCLK</text>
<text x="36.6" y="89.7">RST</text>
<text x="36.6" y="85.8">PF3</text>
<text x="263.4" y="91.7">GYRO_INT</text>
<text x="176" y="101.8">I2C_SDA</text>
<text x="206" y="101.8">SDA</text>
<text x="176" y="104.4">I2C_SCL</text>
<text x="206" y="104.4">SCL</text>
<text x="56.9" y="133.3">F_VCC</text>
<text x="77.5" y="141">F_MCLK</text>
<text x="77.7" y="143.5">F_MOSI</text>
<text x="179.3" y="139.7">BTN</text>
<text x="196.6" y="142.7">BTN_TP</text>
<text x="236.2" y="142.2">LED</text>
<text x="49.8" y="146">F_CS</text>
<text x="90.7" y="146">F_MISO</text>
<text x="147.6" y="159.3" transform="rotate(-90 147.6 159.3)">SWDIO</text>
<text x="150.1" y="159.3" transform="rotate(-90 150.1 159.3)">SWCLK</text>
<text x="152.9" y="159.3" transform="rotate(-90 152.9 159.3)">SWO</text>
<text x="155.7" y="159.3" transform="rotate(-90 155.7 159.3)">PF3</text>
<text x="158.5" y="159.3" transform="rotate(-90 158.5 159.3)">RST</text>
<text x="161.3" y="159.3" transform="rotate(-90 161.3 159.3)">BTN_TP</text>
<text x="135.4" y="173.5">LED</text>
<text x="135.4" y="178.6">GYRO_ON</text>
<text x="135.4" y="176">ACC_INT</text>
</g>
</svg>
